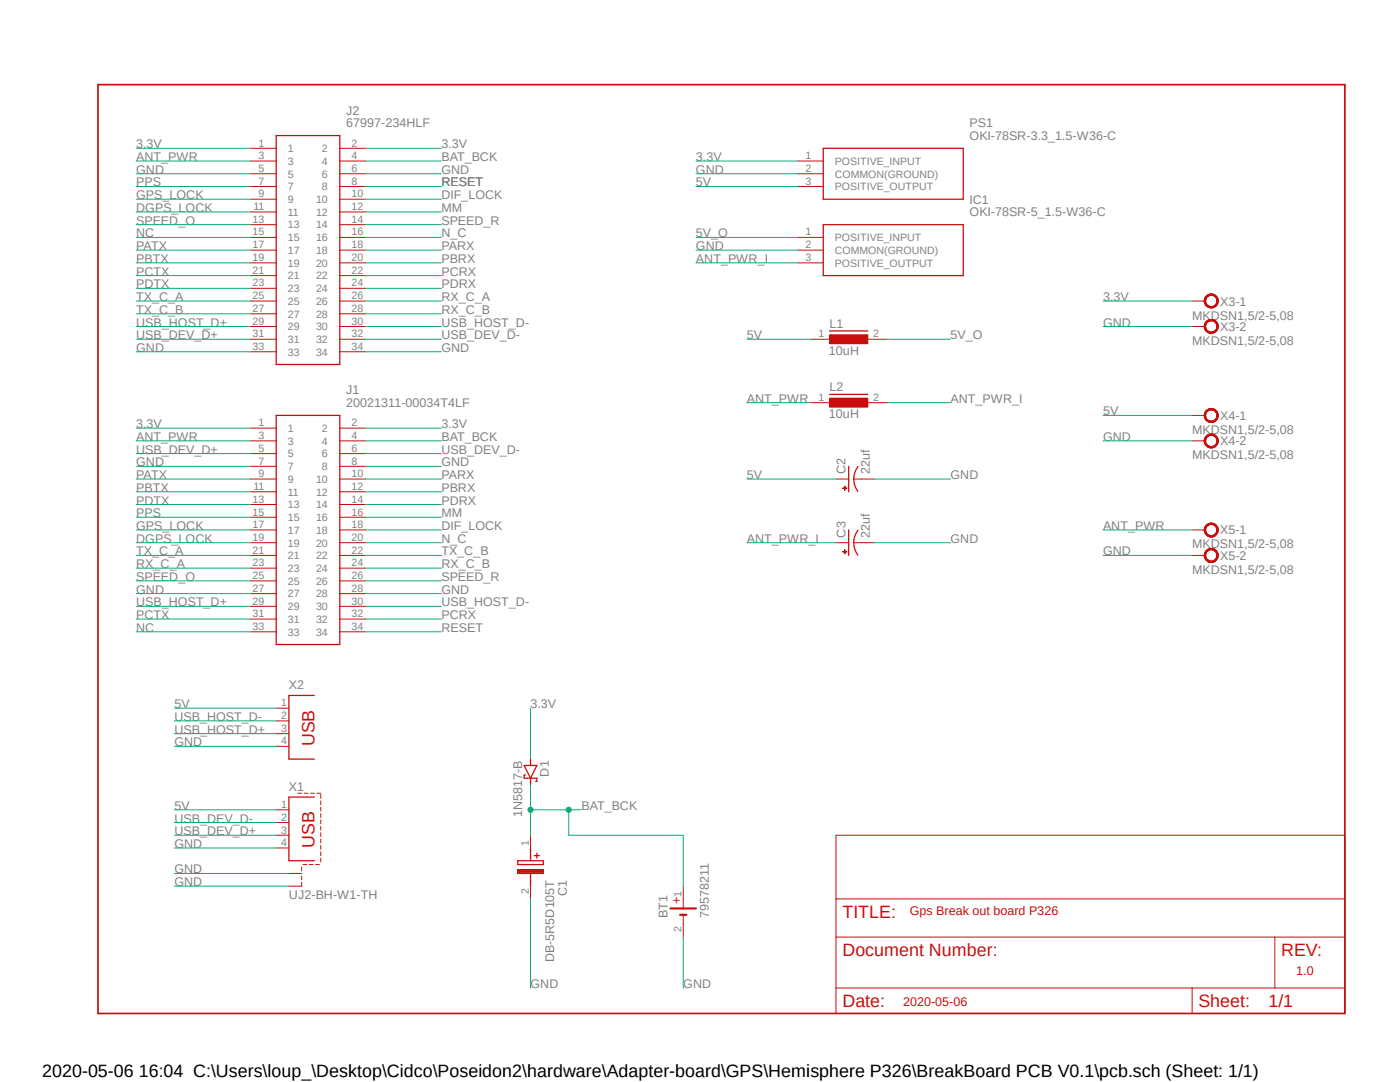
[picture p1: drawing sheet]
<svg xmlns="http://www.w3.org/2000/svg" width="279mm" height="216mm" viewBox="0 0 279 216" stroke-linecap="round" stroke-linejoin="round" font-family="sans-serif">
<path d="M19 16.6l249.8 186.2M268.8 16.6l-249.8 186.2" fill="none" stroke="#fff" stroke-width=".2"/>
<g fill="none" stroke="#c90d0c" stroke-width=".25">
<path d="M55.1 27.1h12.7v45.6h-12.7zM164.3 29.6h27.9v10.2h-27.9zM164.3 44.8h27.9v10.2h-27.9zM165.6 66h7.6M55.1 82.9h12.7v45.7h-12.7zM62.7 159h-5v12.7h5M104.6 152.7h2.5l-1.2 2.6zM104.9 154.6h-.3v.7h2.5v.6h-.2M105.9 151.5v1.2M105.9 155.3v1.2M103.3 171.7h5.1v.8h-5.1zM103.3 173.5h5.1v.8h-5.1z"/>
<path d="M103.3 174.2h5.1M103.3 174h5.1M103.3 173.9h5.1M103.3 173.7h5.1M105.9 169.2v2.5M105.9 174.3v2.5M106.6 170.7h1.1M107.1 170.2v1"/>
</g>
<g fill="none" stroke="#c90d0c" stroke-width=".2">
<path d="M50 29.6h5.1M50 32.1h5.1M50 34.7h5.1M50 37.2h5.1M50 39.8h5.1M67.8 29.6h5.1M67.8 32.1h5.1M67.8 34.7h5.1M67.8 37.2h5.1M67.8 39.8h5.1M159.2 32.1h5.1M159.2 34.7h5.1"/>
<path d="M159.2 37.2h5.1M50 42.3h5.1M50 44.8h5.1M50 47.4h5.1M50 49.9h5.1M50 52.5h5.1M50 55h5.1M50 57.5h5.1M67.8 42.3h5.1M67.8 44.8h5.1M67.8 47.4h5.1M67.8 49.9h5.1"/>
<path d="M67.8 52.5h5.1M67.8 55h5.1M67.8 57.5h5.1M159.2 47.4h5.1M159.2 49.9h5.1M159.2 52.5h5.1M50 60.1h5.1M50 62.6h5.1M50 65.2h5.1M50 67.7h5.1M50 70.2h5.1M67.8 60.1h5.1"/>
<path d="M67.8 62.6h5.1M67.8 65.2h5.1M67.8 67.7h5.1M67.8 70.2h5.1M50 85.4h5.1M50 88h5.1M50 90.5h5.1M50 93h5.1M50 95.6h5.1M50 98.1h5.1M67.8 85.4h5.1M67.8 88h5.1"/>
<path d="M67.8 90.5h5.1M67.8 93h5.1M67.8 95.6h5.1M67.8 98.1h5.1M50 100.7h5.1M50 103.2h5.1M50 105.7h5.1M50 108.3h5.1M50 110.8h5.1M50 113.4h5.1M50 115.9h5.1M50 118.4h5.1"/>
<path d="M67.8 100.7h5.1M67.8 103.2h5.1M67.8 105.7h5.1M67.8 108.3h5.1M67.8 110.8h5.1M67.8 113.4h5.1M67.8 115.9h5.1M67.8 118.4h5.1M50 121h5.1M50 123.5h5.1M50 126.1h5.1M67.8 121h5.1"/>
<path d="M67.8 123.5h5.1M67.8 126.1h5.1M59.4 158.3h.8M60.7 158.3h.8M62 158.3h.7M63.2 158.3h.8M64 158.5v.8M64 159.8v.8M55.1 166.7h2.6M55.1 161.6h2.6M55.1 164.1h2.6M55.1 169.2h2.6"/>
<path d="M57.7 174.3h2.5M60.2 173v.8M60.2 174.8v.8M60.2 176.1v.7h-2.5M60.5 172.5h.7M61.7 172.5h.8M63 172.5h.8M64 161.1v.7M64 162.3v.8M64 163.6v.8M64 164.9v.8M64 166.2v.7"/>
<path d="M64 167.4v.8M64 168.7v.8M64 170v.7M64 171.2v.8M105.9 166.7v2.5M105.9 176.8v2.6M166.8 166.7h101.6v35.5h-101.6zM166.8 179.4h101.6M166.8 187h101.6M166.8 197.1h101.6M237.9 197.1v5.1M254.4 187v10.1"/>
</g>
<path d="M19.6 16.9h248.8v185.3h-248.8z" fill="none" stroke="#c90d0c" stroke-width=".34"/>
<path d="M165.6 66.8h7.6v1.8h-7.6z" fill-rule="evenodd" fill="#c90d0c"/>
<path d="M161.8 67.7h5M165.6 66.8h7.6v1.8h-7.6zM171.9 67.7h5.1" fill="none" stroke="#c90d0c" stroke-width=".2"/>
<path d="M165.6 78.7h7.6" fill="none" stroke="#c90d0c" stroke-width=".25"/>
<path d="M165.6 79.5h7.6v1.7h-7.6z" fill-rule="evenodd" fill="#c90d0c"/>
<path d="M165.6 79.5h7.6v1.7h-7.6zM161.8 80.3h5M170.4 95.6h1.5M171.9 80.3h5.1" fill="none" stroke="#c90d0c" stroke-width=".2"/>
<path d="M169.4 93v5.1M170.4 95.6a4.1 4.1 0 0 0 .8 2.4M171.2 93.1a4.5 4.5 0 0 0-.9 2.5" fill="none" stroke="#c90d0c" stroke-width=".25"/>
<path d="M168.6 97l.1 .8z" fill-rule="evenodd" fill="#c90d0c"/>
<path d="M168.6 97l.1 .8z" fill="none" stroke="#c90d0c" stroke-width=".2"/>
<path d="M168.2 97.4l.8 .1z" fill-rule="evenodd" fill="#c90d0c"/>
<path d="M166.8 95.6h2.6M168.2 97.4l.8 .1zM171.9 95.6h2.6M170.4 108.3h1.5" fill="none" stroke="#c90d0c" stroke-width=".2"/>
<path d="M169.4 105.7v5.1M170.4 108.3a4.1 4.1 0 0 0 .8 2.4M171.2 105.8a4.5 4.5 0 0 0-.9 2.5" fill="none" stroke="#c90d0c" stroke-width=".25"/>
<path d="M168.6 109.7l.1 .8z" fill-rule="evenodd" fill="#c90d0c"/>
<path d="M168.6 109.7l.1 .8z" fill="none" stroke="#c90d0c" stroke-width=".2"/>
<path d="M168.2 110.1l.8 .1z" fill-rule="evenodd" fill="#c90d0c"/>
<path d="M166.8 108.3h2.6M168.2 110.1l.8 .1zM171.9 108.3h2.6M136.4 176.8v4.5M136.4 182.5v4.5" fill="none" stroke="#c90d0c" stroke-width=".2"/>
<path d="M133.8 181.3h5.1M135.7 182.5h1.3" fill="none" stroke="#c90d0c" stroke-width=".42"/>
<path d="M240.7 59.1a1.4 1.4 0 0 1 2.2 .2 1.4 1.4 0 0 1-.8 2.1 1.4 1.4 0 0 1-1.8-1.3h.3a1.15 1.15 0 0 1 1.5-1.2 1.15 1.15 0 0 1 .5 1.9 1.15 1.15 0 0 1-1.9-.3l-.1-.4h-.3z" fill-rule="evenodd" fill="#c90d0c"/>
<path d="M240.7 59.1a1.4 1.4 0 0 1 2.2 .2 1.4 1.4 0 0 1-.8 2.1 1.4 1.4 0 0 1-1.8-1.3h.3a1.15 1.15 0 0 1 1.5-1.2 1.15 1.15 0 0 1 .5 1.9 1.15 1.15 0 0 1-1.9-.3l-.1-.4h-.3z" fill="none" stroke="#c90d0c" stroke-width=".2"/>
<path d="M240.7 59.1a1.4 1.4 0 0 1 2.2 .2 1.4 1.4 0 0 1-.8 2.1 1.4 1.4 0 0 1-1.8-1.3h.3a1.15 1.15 0 0 1 1.5-1.2 1.15 1.15 0 0 1 .5 1.9 1.15 1.15 0 0 1-1.9-.3l-.1-.4h-.3z" fill-rule="evenodd" fill="#c90d0c"/>
<path d="M240.7 59.1a1.4 1.4 0 0 1 2.2 .2 1.4 1.4 0 0 1-.8 2.1 1.4 1.4 0 0 1-1.8-1.3h.3a1.15 1.15 0 0 1 1.5-1.2 1.15 1.15 0 0 1 .5 1.9 1.15 1.15 0 0 1-1.9-.3l-.1-.4h-.3z" fill="none" stroke="#c90d0c" stroke-width=".2"/>
<path d="M240.7 59.1a1.4 1.4 0 0 1 2.2 .2 1.4 1.4 0 0 1-.8 2.1 1.4 1.4 0 0 1-1.8-1.3h.3a1.15 1.15 0 0 1 1.5-1.2 1.15 1.15 0 0 1 .5 1.9 1.15 1.15 0 0 1-1.9-.3l-.1-.4h-.3z" fill-rule="evenodd" fill="#c90d0c"/>
<path d="M240.7 59.1a1.4 1.4 0 0 1 2.2 .2 1.4 1.4 0 0 1-.8 2.1 1.4 1.4 0 0 1-1.8-1.3h.3a1.15 1.15 0 0 1 1.5-1.2 1.15 1.15 0 0 1 .5 1.9 1.15 1.15 0 0 1-1.9-.3l-.1-.4h-.3zM237.9 60.1h2.6" fill="none" stroke="#c90d0c" stroke-width=".2"/>
<path d="M240.7 64.2a1.4 1.4 0 0 1 2.2 .2 1.4 1.4 0 0 1-.8 2.1 1.4 1.4 0 0 1-1.8-1.3h.3a1.15 1.15 0 0 1 1.5-1.2 1.15 1.15 0 0 1 .5 1.9 1.15 1.15 0 0 1-1.9-.4l-.1-.3h-.3z" fill-rule="evenodd" fill="#c90d0c"/>
<path d="M240.7 64.2a1.4 1.4 0 0 1 2.2 .2 1.4 1.4 0 0 1-.8 2.1 1.4 1.4 0 0 1-1.8-1.3h.3a1.15 1.15 0 0 1 1.5-1.2 1.15 1.15 0 0 1 .5 1.9 1.15 1.15 0 0 1-1.9-.4l-.1-.3h-.3z" fill="none" stroke="#c90d0c" stroke-width=".2"/>
<path d="M240.7 64.2a1.4 1.4 0 0 1 2.2 .2 1.4 1.4 0 0 1-.8 2.1 1.4 1.4 0 0 1-1.8-1.3h.3a1.15 1.15 0 0 1 1.5-1.2 1.15 1.15 0 0 1 .5 1.9 1.15 1.15 0 0 1-1.9-.4l-.1-.3h-.3z" fill-rule="evenodd" fill="#c90d0c"/>
<path d="M240.7 64.2a1.4 1.4 0 0 1 2.2 .2 1.4 1.4 0 0 1-.8 2.1 1.4 1.4 0 0 1-1.8-1.3h.3a1.15 1.15 0 0 1 1.5-1.2 1.15 1.15 0 0 1 .5 1.9 1.15 1.15 0 0 1-1.9-.4l-.1-.3h-.3z" fill="none" stroke="#c90d0c" stroke-width=".2"/>
<path d="M240.7 64.2a1.4 1.4 0 0 1 2.2 .2 1.4 1.4 0 0 1-.8 2.1 1.4 1.4 0 0 1-1.8-1.3h.3a1.15 1.15 0 0 1 1.5-1.2 1.15 1.15 0 0 1 .5 1.9 1.15 1.15 0 0 1-1.9-.4l-.1-.3h-.3z" fill-rule="evenodd" fill="#c90d0c"/>
<path d="M237.9 65.2h2.6M240.7 64.2a1.4 1.4 0 0 1 2.2 .2 1.4 1.4 0 0 1-.8 2.1 1.4 1.4 0 0 1-1.8-1.3h.3a1.15 1.15 0 0 1 1.5-1.2 1.15 1.15 0 0 1 .5 1.9 1.15 1.15 0 0 1-1.9-.4l-.1-.3h-.3z" fill="none" stroke="#c90d0c" stroke-width=".2"/>
<path d="M240.7 82a1.4 1.4 0 0 1 2.2 .2 1.4 1.4 0 0 1-.8 2.1 1.4 1.4 0 0 1-1.8-1.4h.3a1.15 1.15 0 0 1 1.6-1.1 1.15 1.15 0 0 1 .3 1.9 1.15 1.15 0 0 1-1.8-.4l-.1-.4h-.3z" fill-rule="evenodd" fill="#c90d0c"/>
<path d="M240.7 82a1.4 1.4 0 0 1 2.2 .2 1.4 1.4 0 0 1-.8 2.1 1.4 1.4 0 0 1-1.8-1.4h.3a1.15 1.15 0 0 1 1.6-1.1 1.15 1.15 0 0 1 .3 1.9 1.15 1.15 0 0 1-1.8-.4l-.1-.4h-.3z" fill="none" stroke="#c90d0c" stroke-width=".2"/>
<path d="M240.7 82a1.4 1.4 0 0 1 2.2 .2 1.4 1.4 0 0 1-.8 2.1 1.4 1.4 0 0 1-1.8-1.4h.3a1.15 1.15 0 0 1 1.6-1.1 1.15 1.15 0 0 1 .3 1.9 1.15 1.15 0 0 1-1.8-.4l-.1-.4h-.3z" fill-rule="evenodd" fill="#c90d0c"/>
<path d="M240.7 82a1.4 1.4 0 0 1 2.2 .2 1.4 1.4 0 0 1-.8 2.1 1.4 1.4 0 0 1-1.8-1.4h.3a1.15 1.15 0 0 1 1.6-1.1 1.15 1.15 0 0 1 .3 1.9 1.15 1.15 0 0 1-1.8-.4l-.1-.4h-.3z" fill="none" stroke="#c90d0c" stroke-width=".2"/>
<path d="M240.7 82a1.4 1.4 0 0 1 2.2 .2 1.4 1.4 0 0 1-.8 2.1 1.4 1.4 0 0 1-1.8-1.4h.3a1.15 1.15 0 0 1 1.6-1.1 1.15 1.15 0 0 1 .3 1.9 1.15 1.15 0 0 1-1.8-.4l-.1-.4h-.3z" fill-rule="evenodd" fill="#c90d0c"/>
<path d="M237.9 82.9h2.6M240.7 82a1.4 1.4 0 0 1 2.2 .2 1.4 1.4 0 0 1-.8 2.1 1.4 1.4 0 0 1-1.8-1.4h.3a1.15 1.15 0 0 1 1.6-1.1 1.15 1.15 0 0 1 .3 1.9 1.15 1.15 0 0 1-1.8-.4l-.1-.4h-.3z" fill="none" stroke="#c90d0c" stroke-width=".2"/>
<path d="M240.7 87.1a1.4 1.4 0 0 1 2.2 .1 1.4 1.4 0 0 1-.8 2.1 1.4 1.4 0 0 1-1.8-1.3h.3a1.15 1.15 0 0 1 1.6-1.1 1.15 1.15 0 0 1 .3 1.9 1.15 1.15 0 0 1-1.8-.4l-.1-.4h-.3z" fill-rule="evenodd" fill="#c90d0c"/>
<path d="M240.7 87.1a1.4 1.4 0 0 1 2.2 .1 1.4 1.4 0 0 1-.8 2.1 1.4 1.4 0 0 1-1.8-1.3h.3a1.15 1.15 0 0 1 1.6-1.1 1.15 1.15 0 0 1 .3 1.9 1.15 1.15 0 0 1-1.8-.4l-.1-.4h-.3z" fill="none" stroke="#c90d0c" stroke-width=".2"/>
<path d="M240.7 87.1a1.4 1.4 0 0 1 2.2 .1 1.4 1.4 0 0 1-.8 2.1 1.4 1.4 0 0 1-1.8-1.3h.3a1.15 1.15 0 0 1 1.6-1.1 1.15 1.15 0 0 1 .3 1.9 1.15 1.15 0 0 1-1.8-.4l-.1-.4h-.3z" fill-rule="evenodd" fill="#c90d0c"/>
<path d="M240.7 87.1a1.4 1.4 0 0 1 2.2 .1 1.4 1.4 0 0 1-.8 2.1 1.4 1.4 0 0 1-1.8-1.3h.3a1.15 1.15 0 0 1 1.6-1.1 1.15 1.15 0 0 1 .3 1.9 1.15 1.15 0 0 1-1.8-.4l-.1-.4h-.3z" fill="none" stroke="#c90d0c" stroke-width=".2"/>
<path d="M240.7 87.1a1.4 1.4 0 0 1 2.2 .1 1.4 1.4 0 0 1-.8 2.1 1.4 1.4 0 0 1-1.8-1.3h.3a1.15 1.15 0 0 1 1.6-1.1 1.15 1.15 0 0 1 .3 1.9 1.15 1.15 0 0 1-1.8-.4l-.1-.4h-.3z" fill-rule="evenodd" fill="#c90d0c"/>
<path d="M237.9 88h2.6M240.7 87.1a1.4 1.4 0 0 1 2.2 .1 1.4 1.4 0 0 1-.8 2.1 1.4 1.4 0 0 1-1.8-1.3h.3a1.15 1.15 0 0 1 1.6-1.1 1.15 1.15 0 0 1 .3 1.9 1.15 1.15 0 0 1-1.8-.4l-.1-.4h-.3z" fill="none" stroke="#c90d0c" stroke-width=".2"/>
<path d="M240.7 104.9a1.39 1.39 0 0 1 2.2 .1 1.39 1.39 0 0 1-.8 2.1 1.39 1.39 0 0 1-1.8-1.4h.3a1.15 1.15 0 0 1 1.5-1.1 1.15 1.15 0 0 1 .4 1.9 1.15 1.15 0 0 1-1.8-.4l-.1-.4h-.3z" fill-rule="evenodd" fill="#c90d0c"/>
<path d="M240.7 104.9a1.39 1.39 0 0 1 2.2 .1 1.39 1.39 0 0 1-.8 2.1 1.39 1.39 0 0 1-1.8-1.4h.3a1.15 1.15 0 0 1 1.5-1.1 1.15 1.15 0 0 1 .4 1.9 1.15 1.15 0 0 1-1.8-.4l-.1-.4h-.3z" fill="none" stroke="#c90d0c" stroke-width=".2"/>
<path d="M240.7 104.9a1.39 1.39 0 0 1 2.2 .1 1.39 1.39 0 0 1-.8 2.1 1.39 1.39 0 0 1-1.8-1.4h.3a1.15 1.15 0 0 1 1.5-1.1 1.15 1.15 0 0 1 .4 1.9 1.15 1.15 0 0 1-1.8-.4l-.1-.4h-.3z" fill-rule="evenodd" fill="#c90d0c"/>
<path d="M240.7 104.9a1.39 1.39 0 0 1 2.2 .1 1.39 1.39 0 0 1-.8 2.1 1.39 1.39 0 0 1-1.8-1.4h.3a1.15 1.15 0 0 1 1.5-1.1 1.15 1.15 0 0 1 .4 1.9 1.15 1.15 0 0 1-1.8-.4l-.1-.4h-.3z" fill="none" stroke="#c90d0c" stroke-width=".2"/>
<path d="M240.7 104.9a1.39 1.39 0 0 1 2.2 .1 1.39 1.39 0 0 1-.8 2.1 1.39 1.39 0 0 1-1.8-1.4h.3a1.15 1.15 0 0 1 1.5-1.1 1.15 1.15 0 0 1 .4 1.9 1.15 1.15 0 0 1-1.8-.4l-.1-.4h-.3z" fill-rule="evenodd" fill="#c90d0c"/>
<path d="M237.9 105.7h2.6M240.7 104.9a1.39 1.39 0 0 1 2.2 .1 1.39 1.39 0 0 1-.8 2.1 1.39 1.39 0 0 1-1.8-1.4h.3a1.15 1.15 0 0 1 1.5-1.1 1.15 1.15 0 0 1 .4 1.9 1.15 1.15 0 0 1-1.8-.4l-.1-.4h-.3z" fill="none" stroke="#c90d0c" stroke-width=".2"/>
<path d="M240.7 109.9a1.39 1.39 0 0 1 2.2 .2 1.39 1.39 0 0 1-.8 2.1 1.39 1.39 0 0 1-1.8-1.4h.3a1.15 1.15 0 0 1 1.5-1.1 1.15 1.15 0 0 1 .4 1.9 1.15 1.15 0 0 1-1.8-.4l-.1-.4h-.3z" fill-rule="evenodd" fill="#c90d0c"/>
<path d="M240.7 109.9a1.39 1.39 0 0 1 2.2 .2 1.39 1.39 0 0 1-.8 2.1 1.39 1.39 0 0 1-1.8-1.4h.3a1.15 1.15 0 0 1 1.5-1.1 1.15 1.15 0 0 1 .4 1.9 1.15 1.15 0 0 1-1.8-.4l-.1-.4h-.3z" fill="none" stroke="#c90d0c" stroke-width=".2"/>
<path d="M240.7 109.9a1.39 1.39 0 0 1 2.2 .2 1.39 1.39 0 0 1-.8 2.1 1.39 1.39 0 0 1-1.8-1.4h.3a1.15 1.15 0 0 1 1.5-1.1 1.15 1.15 0 0 1 .4 1.9 1.15 1.15 0 0 1-1.8-.4l-.1-.4h-.3z" fill-rule="evenodd" fill="#c90d0c"/>
<path d="M240.7 109.9a1.39 1.39 0 0 1 2.2 .2 1.39 1.39 0 0 1-.8 2.1 1.39 1.39 0 0 1-1.8-1.4h.3a1.15 1.15 0 0 1 1.5-1.1 1.15 1.15 0 0 1 .4 1.9 1.15 1.15 0 0 1-1.8-.4l-.1-.4h-.3z" fill="none" stroke="#c90d0c" stroke-width=".2"/>
<path d="M240.7 109.9a1.39 1.39 0 0 1 2.2 .2 1.39 1.39 0 0 1-.8 2.1 1.39 1.39 0 0 1-1.8-1.4h.3a1.15 1.15 0 0 1 1.5-1.1 1.15 1.15 0 0 1 .4 1.9 1.15 1.15 0 0 1-1.8-.4l-.1-.4h-.3z" fill-rule="evenodd" fill="#c90d0c"/>
<path d="M237.9 110.8h2.6M240.7 109.9a1.39 1.39 0 0 1 2.2 .2 1.39 1.39 0 0 1-.8 2.1 1.39 1.39 0 0 1-1.8-1.4h.3a1.15 1.15 0 0 1 1.5-1.1 1.15 1.15 0 0 1 .4 1.9 1.15 1.15 0 0 1-1.8-.4l-.1-.4h-.3zM55.1 141.3h2.6M55.1 143.8h2.6M55.1 146.4h2.6M55.1 148.9h2.6" fill="none" stroke="#c90d0c" stroke-width=".2"/>
<path d="M62.7 138.8h-5v12.7h5" fill="none" stroke="#c90d0c" stroke-width=".25"/>
<g fill="none" stroke="#0dab76" stroke-width=".2">
<path d="M27.2 29.6h22.8M27.2 32.1h22.8M27.2 37.2h22.8M72.9 29.6h15.2M72.9 32.1h15.2M138.9 32.1h20.3M27.2 49.9h22.8M27.2 52.5h22.8M27.2 57.5h22.8M27.2 42.3h22.8M27.2 44.8h22.8M27.2 55h22.8"/>
<path d="M27.2 47.4h22.8M27.2 60.1h22.8M27.2 67.7h22.8M27.2 65.2h22.8M72.9 60.1h15.2M220.1 60.1h17.8M27.2 85.4h22.8M27.2 88h22.8M27.2 90.5h22.8M27.2 95.6h22.8M27.2 98.1h22.8M72.9 85.4h15.2"/>
<path d="M72.9 88h15.2M149.1 80.3h12.7M27.2 100.7h22.8M27.2 103.2h22.8M27.2 108.3h22.8M27.2 110.8h22.8M27.2 113.4h22.8M27.2 115.9h22.8M220.1 105.7h17.8M27.2 121h22.8M27.2 123.5h22.8M27.2 126.1h22.8"/>
<path d="M34.8 146.4h20.3M105.9 141.3v10.2M105.9 156.5v10.2M34.8 166.7h20.3M105.9 161.6h7.6"/>
</g>
<circle cx="105.9" cy="161.6" r=".51" fill="#0dab76"/>
<g fill="none" stroke="#0dab76" stroke-width=".2">
<path d="M116 161.6h-2.5v5.1h22.9v10.1"/>
<circle cx="105.9" cy="161.6" r=".51"/>
</g>
<circle cx="113.5" cy="161.6" r=".51" fill="#0dab76"/>
<g fill="none" stroke="#0dab76" stroke-width=".2">
<path d="M27.2 34.7h22.8M27.2 39.8h22.8M72.9 37.2h15.2M72.9 34.7h15.2M72.9 39.8h15.2M138.9 37.2h20.3M138.9 34.7h20.3M72.9 49.9h15.2M72.9 52.5h15.2M72.9 57.5h15.2M72.9 42.3h15.2M72.9 47.4h15.2"/>
<path d="M72.9 44.8h15.2M72.9 55h15.2M138.9 49.9h20.3M138.9 52.5h20.3M138.9 47.4h20.3M27.2 62.6h22.8M27.2 70.2h22.8M72.9 62.6h15.2M72.9 65.2h15.2M72.9 70.2h15.2M72.9 67.7h15.2M149.1 67.7h12.7"/>
<path d="M177 67.7h12.7M220.1 65.2h17.8M27.2 93h22.8M72.9 95.6h15.2M72.9 98.1h15.2M72.9 93h15.2M72.9 90.5h15.2M149.1 95.6h17.7M174.5 95.6h15.2M177 80.3h12.7M220.1 88h17.8M220.1 82.9h17.8"/>
<path d="M27.2 118.4h22.8M27.2 105.7h22.8M72.9 100.7h15.2M72.9 103.2h15.2M72.9 108.3h15.2M72.9 110.8h15.2M72.9 113.4h15.2M72.9 115.9h15.2M72.9 118.4h15.2M72.9 105.7h15.2M149.1 108.3h17.7M174.5 108.3h15.2"/>
<path d="M220.1 110.8h17.8M72.9 123.5h15.2M72.9 126.1h15.2M72.9 121h15.2M34.8 148.9h20.3M34.8 143.8h20.3M34.8 141.3h20.3M34.8 174.3h22.9M34.8 176.8h22.9M34.8 169.2h20.3M34.8 164.1h20.3M34.8 161.6h20.3"/>
<path d="M105.9 179.4v17.7M136.4 187v10.1"/>
<circle cx="113.5" cy="161.6" r=".51"/>
</g>
<g font-size="3.6" fill="#c90d0c">
<text x="62.7" y="148.9" transform="rotate(-90 62.7 148.9)">USB</text>
<text x="62.7" y="169.2" transform="rotate(-90 62.7 169.2)">USB</text>
<text x="168.1" y="183.2">TITLE:</text>
<text x="168.1" y="190.8">Document Number:</text>
<text x="255.7" y="190.8">REV:</text>
<text x="168.1" y="201">Date:</text>
<text x="239.2" y="201">Sheet:</text>
<text x="253.2" y="201">1/1</text>
</g>
<text font-size="3.6" x="8.4" y="214.9">2020-05-06 16:04 C:\Users\loup_\Desktop\Cidco\Poseidon2\hardware\Adapter-board\GPS\Hemisphere P326\BreakBoard PCB V0.1\pcb.sch (Sheet: 1/1)</text>
<g font-size="2.5" fill="#808080">
<text x="69.1" y="22.9">J2</text>
<text x="27.2" y="29.6">3.3V</text>
<text x="69.1" y="25.4">67997-234HLF</text>
<text x="88.1" y="29.6">3.3V</text>
<text x="193.5" y="27.9">OKI-78SR-3.3_1.5-W36-C</text>
<text x="193.5" y="25.4">PS1</text>
<text x="27.2" y="32.1">ANT_PWR</text>
<text x="27.2" y="34.7">GND</text>
<text x="88.1" y="32.1">BAT_BCK</text>
<text x="88.1" y="34.7">GND</text>
<text x="138.9" y="32.1">3.3V</text>
<text x="138.9" y="34.7">GND</text>
<text x="27.2" y="37.2">PPS</text>
<text x="27.2" y="39.8">GPS_LOCK</text>
<text x="88.1" y="37.2">RESET</text>
<text x="88.1" y="39.8">DIF_LOCK</text>
<text x="138.9" y="37.2">5V</text>
<text x="193.5" y="40.6">IC1</text>
<text x="27.2" y="42.3">DGPS_LOCK</text>
<text x="27.2" y="44.8">SPEED_O</text>
<text x="27.2" y="47.4">NC</text>
<text x="88.1" y="42.3">MM</text>
<text x="88.1" y="47.4">N_C</text>
<text x="88.1" y="44.8">SPEED_R</text>
<text x="138.9" y="47.4">5V_O</text>
<text x="193.5" y="43.2">OKI-78SR-5_1.5-W36-C</text>
<text x="27.2" y="49.9">PATX</text>
<text x="27.2" y="52.5">PBTX</text>
<text x="88.1" y="49.9">PARX</text>
<text x="88.1" y="52.5">PBRX</text>
<text x="138.9" y="49.9">GND</text>
<text x="138.9" y="52.5">ANT_PWR_I</text>
<text x="27.2" y="57.5">PDTX</text>
<text x="27.2" y="55">PCTX</text>
<text x="88.1" y="57.5">PDRX</text>
<text x="88.1" y="55">PCRX</text>
<text x="27.2" y="60.1">TX_C_A</text>
<text x="27.2" y="65.2">USB_HOST_D+</text>
<text x="27.2" y="62.6">TX_C_B</text>
<text x="88.1" y="60.1">RX_C_A</text>
<text x="88.1" y="62.6">RX_C_B</text>
<text x="88.1" y="65.2">USB_HOST_D-</text>
<text x="165.6" y="65.4">L1</text>
<text x="220.1" y="60.1">3.3V</text>
<text x="220.1" y="65.2">GND</text>
<text x="237.9" y="63.8">MKDSN1,5/2-5,08</text>
<text x="243.5" y="61">X3-1</text>
<text x="27.2" y="67.7">USB_DEV_D+</text>
<text x="27.2" y="70.2">GND</text>
<text x="88.1" y="67.7">USB_DEV_D-</text>
<text x="88.1" y="70.2">GND</text>
<text x="149.1" y="67.7">5V</text>
<text x="165.4" y="70.7">10uH</text>
<text x="189.7" y="67.7">5V_O</text>
<text x="237.9" y="68.8">MKDSN1,5/2-5,08</text>
<text x="243.5" y="66">X3-2</text>
<text x="69.1" y="81.2">20021311-00034T4LF</text>
<text x="69.1" y="78.7">J1</text>
<text x="149.1" y="80.3">ANT_PWR</text>
<text x="165.4" y="83.4">10uH</text>
<text x="165.6" y="78.1">L2</text>
<text x="189.7" y="80.3">ANT_PWR_I</text>
<text x="220.1" y="82.9">5V</text>
<text x="243.5" y="83.8">X4-1</text>
<text x="27.2" y="85.4">3.3V</text>
<text x="27.2" y="88">ANT_PWR</text>
<text x="88.1" y="85.4">3.3V</text>
<text x="88.1" y="88">BAT_BCK</text>
<text x="220.1" y="88">GND</text>
<text x="237.9" y="86.6">MKDSN1,5/2-5,08</text>
<text x="243.5" y="88.9">X4-2</text>
<text x="27.2" y="90.5">USB_DEV_D+</text>
<text x="27.2" y="95.6">PATX</text>
<text x="27.2" y="93.1">GND</text>
<text x="88.1" y="95.6">PARX</text>
<text x="88.1" y="90.5">USB_DEV_D-</text>
<text x="88.1" y="93.1">GND</text>
<text x="149.1" y="95.6">5V</text>
<text x="168.7" y="94.6" transform="rotate(-90 168.7 94.6)">C2</text>
<text x="173.6" y="94.6" transform="rotate(-90 173.6 94.6)">22uf</text>
<text x="189.7" y="95.6">GND</text>
<text x="237.9" y="91.7">MKDSN1,5/2-5,08</text>
<text x="27.2" y="98.1">PBTX</text>
<text x="27.2" y="100.7">PDTX</text>
<text x="88.1" y="98.1">PBRX</text>
<text x="88.1" y="100.7">PDRX</text>
<text x="27.2" y="103.2">PPS</text>
<text x="27.2" y="105.7">GPS_LOCK</text>
<text x="88.1" y="103.2">MM</text>
<text x="88.1" y="105.7">DIF_LOCK</text>
<text x="168.7" y="107.3" transform="rotate(-90 168.7 107.3)">C3</text>
<text x="173.6" y="107.3" transform="rotate(-90 173.6 107.3)">22uf</text>
<text x="220.1" y="105.7">ANT_PWR</text>
<text x="243.5" y="106.6">X5-1</text>
<text x="27.2" y="108.3">DGPS_LOCK</text>
<text x="27.2" y="110.8">TX_C_A</text>
<text x="27.2" y="113.4">RX_C_A</text>
<text x="88.1" y="108.3">N_C</text>
<text x="88.1" y="110.8">TX_C_B</text>
<text x="88.1" y="113.4">RX_C_B</text>
<text x="149.1" y="108.3">ANT_PWR_I</text>
<text x="189.7" y="108.3">GND</text>
<text x="220.1" y="110.8">GND</text>
<text x="237.9" y="109.4">MKDSN1,5/2-5,08</text>
<text x="243.5" y="111.7">X5-2</text>
<text x="27.2" y="115.9">SPEED_O</text>
<text x="27.2" y="118.5">GND</text>
<text x="88.1" y="115.9">SPEED_R</text>
<text x="88.1" y="118.5">GND</text>
<text x="237.9" y="114.5">MKDSN1,5/2-5,08</text>
<text x="27.2" y="121">USB_HOST_D+</text>
<text x="27.2" y="123.5">PCTX</text>
<text x="88.1" y="123.5">PCRX</text>
<text x="88.1" y="121">USB_HOST_D-</text>
<text x="27.2" y="126.1">NC</text>
<text x="88.1" y="126.1">RESET</text>
<text x="57.7" y="137.5">X2</text>
<text x="34.8" y="143.9">USB_HOST_D-</text>
<text x="34.8" y="141.3">5V</text>
<text x="105.9" y="141.3">3.3V</text>
<text x="34.8" y="146.4">USB_HOST_D+</text>
<text x="34.8" y="148.9">GND</text>
<text x="109.6" y="154.9" transform="rotate(-90 109.6 154.9)">D1</text>
<text x="34.8" y="161.6">5V</text>
<text x="57.7" y="157.8">X1</text>
<text x="116" y="161.6">BAT_BCK</text>
<text x="34.8" y="166.7">USB_DEV_D+</text>
<text x="34.8" y="164.1">USB_DEV_D-</text>
<text x="104.2" y="163" transform="rotate(-90 104.2 163)">1N5817-B</text>
<text x="34.8" y="169.2">GND</text>
<text x="34.8" y="174.3">GND</text>
<text x="34.8" y="176.8">GND</text>
<text x="57.7" y="179.4">UJ2-BH-W1-TH</text>
<text x="113.1" y="178.8" transform="rotate(-90 113.1 178.8)">C1</text>
<text x="133.2" y="183.2" transform="rotate(-90 133.2 183.2)">BT1</text>
<text x="141.4" y="183.2" transform="rotate(-90 141.4 183.2)">79578211</text>
<text x="105.9" y="197.1">GND</text>
<text x="110.6" y="192" transform="rotate(-90 110.6 192)">DB-5R5D105T</text>
<text x="136.4" y="197.1">GND</text>
</g>
<g font-size="2.5" fill="#c90d0c">
<text x="135.8" y="180.4" transform="rotate(-90 135.8 180.4)">+</text>
<text x="181.6" y="182.7">Gps Break out board P326</text>
<text x="258.7" y="194.6">1.0</text>
<text x="180.2" y="200.7">2020-05-06</text>
</g>
<g font-size="2.1" fill="#808080">
<text x="51.6" y="29.3">1</text>
<text x="70.1" y="29.3">2</text>
<text x="51.6" y="31.8">3</text>
<text x="51.6" y="34.3">5</text>
<text x="57.4" y="30.4">1</text>
<text x="57.4" y="32.9">3</text>
<text x="57.4" y="35.4">5</text>
<text x="64.3" y="30.4">2</text>
<text x="64.3" y="32.9">4</text>
<text x="64.3" y="35.4">6</text>
<text x="70.1" y="31.8">4</text>
<text x="70.1" y="34.3">6</text>
<text x="160.8" y="31.8">1</text>
<text x="160.8" y="34.3">2</text>
<text x="166.6" y="32.9">POSITIVE_INPUT</text>
<text x="166.6" y="35.4">COMMON(GROUND)</text>
<text x="50.6" y="41.9">11</text>
<text x="51.6" y="36.8">7</text>
<text x="51.6" y="39.4">9</text>
<text x="57.4" y="38">7</text>
<text x="57.4" y="40.5">9</text>
<text x="63.1" y="40.5">10</text>
<text x="64.3" y="38">8</text>
<text x="70.1" y="36.8">8</text>
<text x="70.1" y="39.4">10</text>
<text x="70.1" y="41.9">12</text>
<text x="160.8" y="36.8">3</text>
<text x="166.6" y="38">POSITIVE_OUTPUT</text>
<text x="50.4" y="44.4">13</text>
<text x="50.4" y="47">15</text>
<text x="57.4" y="43.1">11</text>
<text x="57.4" y="45.6">13</text>
<text x="63.1" y="43.1">12</text>
<text x="63.1" y="45.6">14</text>
<text x="70.1" y="44.4">14</text>
<text x="70.1" y="47">16</text>
<text x="160.8" y="47">1</text>
<text x="50.4" y="49.5">17</text>
<text x="50.4" y="52.1">19</text>
<text x="57.4" y="48.1">15</text>
<text x="57.4" y="50.7">17</text>
<text x="57.4" y="53.2">19</text>
<text x="63.1" y="48.1">16</text>
<text x="63.1" y="50.7">18</text>
<text x="63.1" y="53.2">20</text>
<text x="70.1" y="49.5">18</text>
<text x="70.1" y="52.1">20</text>
<text x="160.8" y="49.5">2</text>
<text x="160.8" y="52.1">3</text>
<text x="166.6" y="48.1">POSITIVE_INPUT</text>
<text x="166.6" y="50.7">COMMON(GROUND)</text>
<text x="166.6" y="53.2">POSITIVE_OUTPUT</text>
<text x="50.4" y="54.6">21</text>
<text x="50.4" y="57.1">23</text>
<text x="50.4" y="59.7">25</text>
<text x="57.4" y="55.8">21</text>
<text x="57.4" y="58.3">23</text>
<text x="63.1" y="55.8">22</text>
<text x="63.1" y="58.3">24</text>
<text x="70.1" y="54.6">22</text>
<text x="70.1" y="57.1">24</text>
<text x="70.1" y="59.7">26</text>
<text x="50.4" y="62.2">27</text>
<text x="50.4" y="64.8">29</text>
<text x="57.4" y="60.8">25</text>
<text x="57.4" y="63.4">27</text>
<text x="57.4" y="65.9">29</text>
<text x="63.1" y="60.8">26</text>
<text x="63.1" y="63.4">28</text>
<text x="63.1" y="65.9">30</text>
<text x="70.1" y="62.2">28</text>
<text x="70.1" y="64.8">30</text>
<text x="50.4" y="67.3">31</text>
<text x="50.4" y="69.8">33</text>
<text x="57.4" y="68.5">31</text>
<text x="57.4" y="71">33</text>
<text x="63.1" y="68.5">32</text>
<text x="63.1" y="71">34</text>
<text x="70.1" y="67.3">32</text>
<text x="70.1" y="69.8">34</text>
<text x="163.3" y="67.3">1</text>
<text x="174.2" y="67.3">2</text>
<text x="163.3" y="80">1</text>
<text x="174.2" y="80">2</text>
<text x="51.6" y="85.1">1</text>
<text x="51.6" y="87.6">3</text>
<text x="57.4" y="86.2">1</text>
<text x="57.4" y="88.7">3</text>
<text x="64.3" y="86.2">2</text>
<text x="64.3" y="88.7">4</text>
<text x="70.1" y="85.1">2</text>
<text x="70.1" y="87.6">4</text>
<text x="51.6" y="90.2">5</text>
<text x="51.6" y="92.7">7</text>
<text x="51.6" y="95.2">9</text>
<text x="57.4" y="91.3">5</text>
<text x="57.4" y="93.8">7</text>
<text x="64.3" y="91.3">6</text>
<text x="64.3" y="93.8">8</text>
<text x="70.1" y="90.2">6</text>
<text x="70.1" y="92.7">8</text>
<text x="70.1" y="95.2">10</text>
<text x="50.4" y="100.3">13</text>
<text x="50.6" y="97.8">11</text>
<text x="57.4" y="96.4">9</text>
<text x="57.4" y="98.9">11</text>
<text x="57.4" y="101.4">13</text>
<text x="63.1" y="96.4">10</text>
<text x="63.1" y="98.9">12</text>
<text x="63.1" y="101.4">14</text>
<text x="70.1" y="97.8">12</text>
<text x="70.1" y="100.3">14</text>
<text x="50.4" y="102.9">15</text>
<text x="50.4" y="105.4">17</text>
<text x="50.4" y="107.9">19</text>
<text x="57.4" y="104">15</text>
<text x="57.4" y="106.5">17</text>
<text x="63.1" y="104">16</text>
<text x="63.1" y="106.5">18</text>
<text x="70.1" y="102.9">16</text>
<text x="70.1" y="105.4">18</text>
<text x="70.1" y="107.9">20</text>
<text x="50.4" y="110.5">21</text>
<text x="50.4" y="113">23</text>
<text x="57.4" y="109.1">19</text>
<text x="57.4" y="111.6">21</text>
<text x="63.1" y="109.1">20</text>
<text x="63.1" y="111.6">22</text>
<text x="70.1" y="110.5">22</text>
<text x="70.1" y="113">24</text>
<text x="50.4" y="115.6">25</text>
<text x="50.4" y="118.1">27</text>
<text x="57.4" y="114.1">23</text>
<text x="57.4" y="116.7">25</text>
<text x="57.4" y="119.2">27</text>
<text x="63.1" y="114.1">24</text>
<text x="63.1" y="116.7">26</text>
<text x="63.1" y="119.2">28</text>
<text x="70.1" y="115.6">26</text>
<text x="70.1" y="118.1">28</text>
<text x="50.4" y="120.6">29</text>
<text x="50.4" y="123.2">31</text>
<text x="50.4" y="125.7">33</text>
<text x="57.4" y="121.8">29</text>
<text x="57.4" y="124.3">31</text>
<text x="63.1" y="121.8">30</text>
<text x="63.1" y="124.3">32</text>
<text x="70.1" y="120.6">30</text>
<text x="70.1" y="123.2">32</text>
<text x="70.1" y="125.7">34</text>
<text x="57.4" y="126.8">33</text>
<text x="63.1" y="126.8">34</text>
<text x="56.1" y="140.9">1</text>
<text x="56.1" y="143.5">2</text>
<text x="56.1" y="146">3</text>
<text x="56.1" y="148.5">4</text>
<text x="56.1" y="161.2">1</text>
<text x="56.1" y="163.8">2</text>
<text x="56.1" y="166.3">3</text>
<text x="56.1" y="168.9">4</text>
<text x="105.5" y="168.9" transform="rotate(-90 105.5 168.9)">1</text>
<text x="105.5" y="178.4" transform="rotate(-90 105.5 178.4)">2</text>
<text x="136" y="179" transform="rotate(-90 136 179)">1</text>
<text x="136" y="186" transform="rotate(-90 136 186)">2</text>
</g>
</svg>
